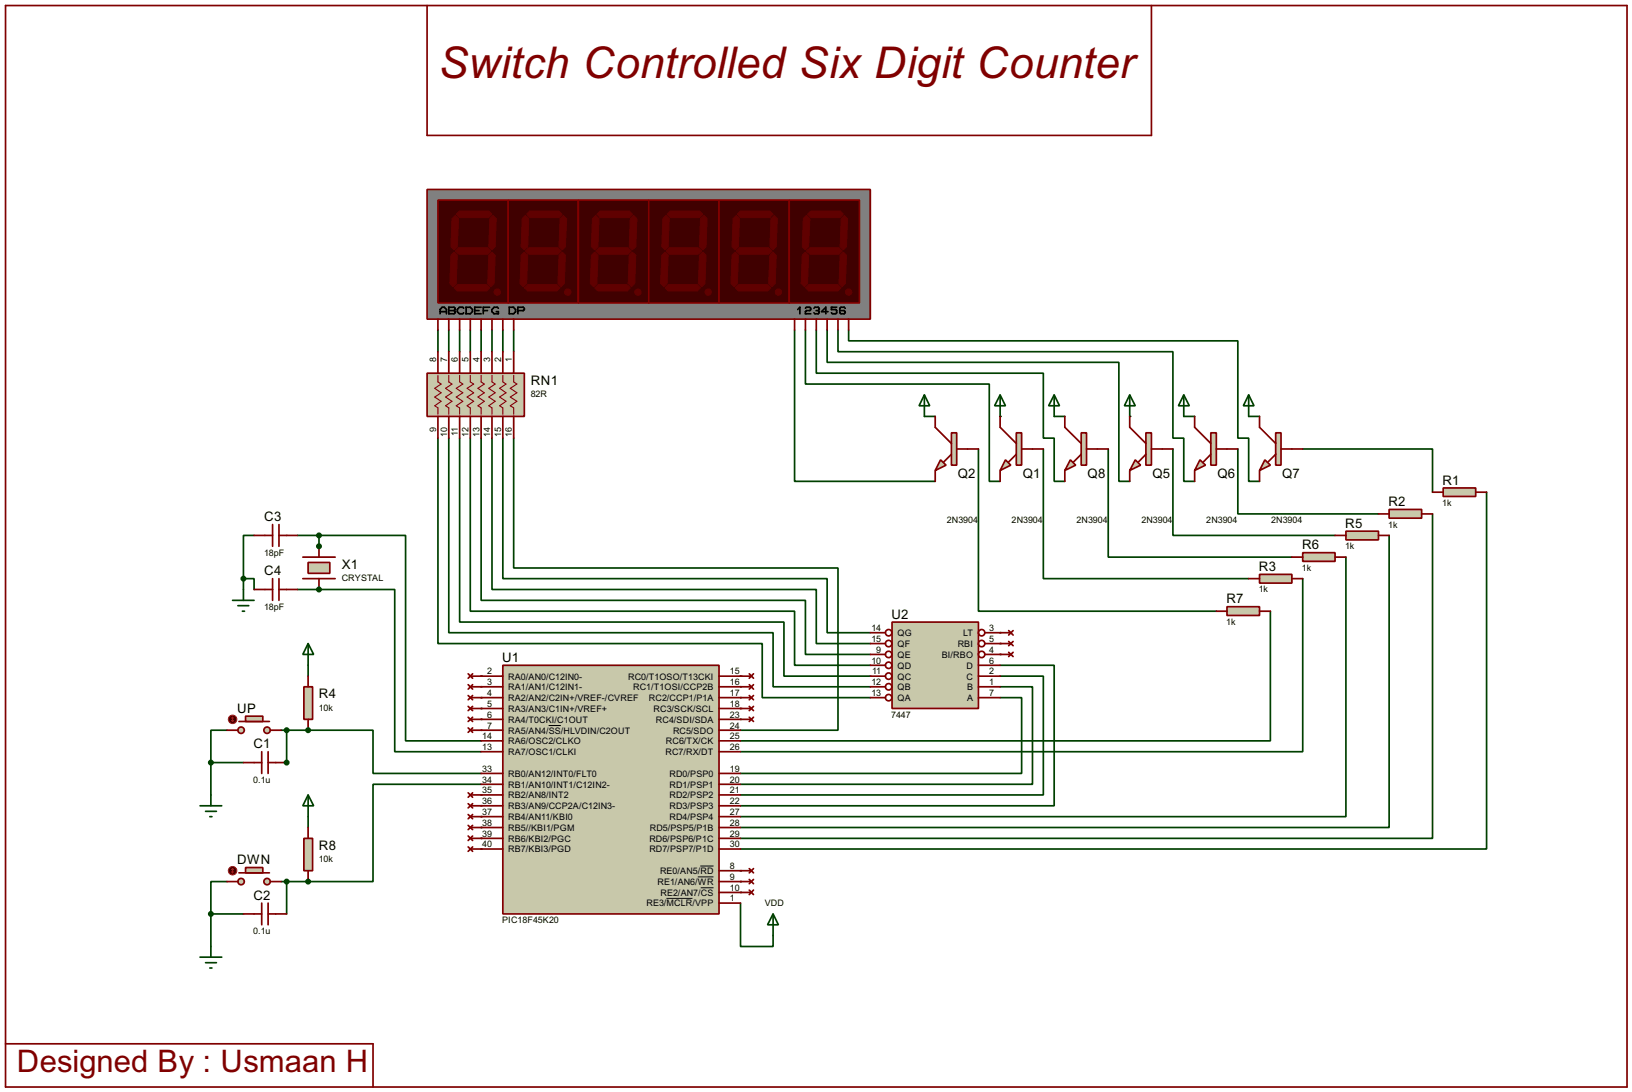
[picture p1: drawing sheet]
<svg xmlns="http://www.w3.org/2000/svg" width="383mm" height="256mm" viewBox="0 0 383 256" stroke-linecap="round" stroke-linejoin="round" font-family="sans-serif">
<path d="M275.6 105.5v20.3h38.1" fill="none" stroke="#004000" stroke-width=".4"/>
<circle cx="265.5" cy="97.8" r=".2" fill="#004000"/>
<path d="M247.7 97.8h2.5M278.2 97.8h2.5M293.4 97.8h2.6M260.4 105.5v25.4h43.2M290.9 105.5v15.2h33M306.1 105.5h30.5v10.1" fill="none" stroke="#004000" stroke-width=".4"/>
<circle cx="235" cy="97.8" r=".2" fill="#004000"/>
<g fill="none" stroke="#004000" stroke-width=".4">
<path d="M102.9 77.5v5.1M105.5 77.5v5.1M108 77.5v5.1M110.5 77.5v5.1M113.1 77.5v5.1M115.6 77.5v5.1M118.2 77.5v5.1M120.7 77.5v5.1M186.7 77.5v35.6h33.1M189.3 77.5v12.7h43.2v22.9h2.5M191.8 77.5v10.2h53.4v15.2h2.5v10.2h2.5M194.4 77.5v7.6h68.5v28h2.6"/>
<path d="M196.9 77.5v5.1h78.7v20.3h2.6v10.2h2.5M199.4 77.5v2.6h91.5v22.8h2.5v10.2h2.6M217.2 97.8h2.6M229.9 105.5v38.1h55.9M245.2 105.5v30.4h48.2"/>
</g>
<circle cx="72.4" cy="171.5" r=".2" fill="#004000"/>
<path d="M72.4 156.3v2.5M49.6 179.1v7.6M49.6 179.1h7.6M53.4 171.5h-3.8v7.6M66.1 171.5h6.3" fill="none" stroke="#004000" stroke-width=".4"/>
<circle cx="72.4" cy="207.1" r=".2" fill="#004000"/>
<path d="M67.4 171.5v7.6M72.4 191.8v2.6M49.6 214.7v7.6M49.6 214.7h7.6M53.4 207.1h-3.8v7.6M66.1 207.1h6.3M67.4 207.1v7.6" fill="none" stroke="#004000" stroke-width=".4"/>
<g fill="#004000">
<circle cx="67.4" cy="179.1" r=".2"/>
<circle cx="113.1" cy="169" r=".2"/>
<circle cx="113.1" cy="171.5" r=".2"/>
</g>
<path d="M72.4 171.5h15.3v10.2h25.4M113.1 184.2h-25.4v22.9h-15.3" fill="none" stroke="#004000" stroke-width=".4"/>
<g fill="#004000">
<circle cx="113.1" cy="186.7" r=".2"/>
<circle cx="113.1" cy="189.3" r=".2"/>
<circle cx="113.1" cy="191.8" r=".2"/>
<circle cx="113.1" cy="194.4" r=".2"/>
<circle cx="113.1" cy="196.9" r=".2"/>
<circle cx="113.1" cy="199.4" r=".2"/>
<circle cx="174" cy="158.8" r=".2"/>
<circle cx="174" cy="166.4" r=".2"/>
<circle cx="174" cy="169" r=".2"/>
</g>
<path d="M120.7 102.9v30.5h76.2v38.1h-22.9M349.3 115.6v83.8h-175.3M306.1 135.9v40.7h-132.1M316.3 130.9v60.9h-142.3M326.4 125.8v68.6h-152.4M336.6 120.7v76.2h-162.6M298.5 143.6v30.4h-124.5" fill="none" stroke="#004000" stroke-width=".4"/>
<g fill="#004000">
<circle cx="174" cy="204.5" r=".2"/>
<circle cx="174" cy="207.1" r=".2"/>
<circle cx="174" cy="209.6" r=".2"/>
</g>
<path d="M174 212.1v10.2h7.7v-2.5" fill="none" stroke="#004000" stroke-width=".4"/>
<g fill="#004000">
<circle cx="174" cy="161.3" r=".2"/>
<circle cx="174" cy="163.9" r=".2"/>
<circle cx="113.1" cy="158.8" r=".2"/>
<circle cx="113.1" cy="161.3" r=".2"/>
<circle cx="113.1" cy="163.9" r=".2"/>
<circle cx="113.1" cy="166.4" r=".2"/>
</g>
<path d="M102.9 102.9v48.3h76.2v12.7h25.4M105.5 102.9v45.7h76.2v12.7h22.8M108 102.9v43.2h76.2v12.7h20.3M110.5 102.9v40.7h76.2v12.7h17.8M235 158.8h10.2v27.9h-71.2M235 156.3h12.7v33h-73.7M235 163.9h5.1v17.8h-66.1M235 161.3h7.6v22.9h-68.6" fill="none" stroke="#004000" stroke-width=".4"/>
<circle cx="235" cy="153.7" r=".2" fill="#004000"/>
<path d="M113.1 102.9v38.1h76.2v12.7h15.2" fill="none" stroke="#004000" stroke-width=".4"/>
<circle cx="235" cy="151.2" r=".2" fill="#004000"/>
<path d="M115.6 102.9v35.6h76.2v12.7h12.7" fill="none" stroke="#004000" stroke-width=".4"/>
<circle cx="235" cy="148.6" r=".2" fill="#004000"/>
<path d="M118.2 102.9v33h76.2v12.7h10.1" fill="none" stroke="#004000" stroke-width=".4"/>
<circle cx="75" cy="138.5" r=".2" fill="#004000"/>
<path d="M69.9 138.5h22.9v38.1h20.3" fill="none" stroke="#004000" stroke-width=".4"/>
<circle cx="75" cy="128.3" r=".2" fill="#004000"/>
<path d="M57.2 135.9h2.5v2.6M57.2 135.9v2.6M59.7 125.8h-2.5v10.1M69.9 125.8h5.1M75 125.8h20.3v48.2h17.8M75 125.8v2.5M181.7 214.7l1.2 2.5h-2.5zM181.7 214.7v5.1" fill="none" stroke="#004000" stroke-width=".4"/>
<g fill="none" stroke="#800000" stroke-width=".4">
<path d="M1.3 1.3h381v254h-381zM100.4 1.3v30.5h170.2v-30.5M110 158.3l1.1 1M110.5 158.8h2.6M111.1 158.3l-1.1 1M110 160.8l1.1 1.1M110 163.4l1.1 1M110 165.9l1.1 1M110 168.5l1.1 1M110 171l1.1 1M110.5 161.3h2.6M110.5 163.9h2.6"/>
<path d="M110.5 166.4h2.6M110.5 169h2.6M110.5 171.5h2.6M111.1 160.8l-1.1 1.1M111.1 163.4l-1.1 1M111.1 165.9l-1.1 1M111.1 168.5l-1.1 1M111.1 171l-1.1 1M110 196.4l1.1 1M110 198.9l1.1 1.1M110 186.2l1.1 1.1M110 188.8l1.1 1"/>
<path d="M110 191.3l1.1 1M110 193.9l1.1 1M110.5 196.9h2.6M110.5 199.4h2.6M110.5 186.7h2.6M110.5 189.3h2.6M110.5 191.8h2.6M110.5 194.4h2.6M111.1 196.4l-1.1 1M111.1 198.9l-1.1 1.1M111.1 186.2l-1.1 1.1M111.1 188.8l-1.1 1"/>
<path d="M111.1 191.3l-1.1 1M111.1 193.9l-1.1 1M174 204.5h2.6M174 207.1h2.6M174 209.6h2.6M176.1 204l1 1M176.1 206.6l1 1M176.1 209.1l1 1M177.1 204l-1 1M177.1 206.6l-1 1M177.1 209.1l-1 1M1.3 245.2h86.4v10.1"/>
</g>
<path d="M339.1 114.6h7.7v2h-7.7z" fill="#c8c8aa" stroke="#800000" stroke-width=".4"/>
<path d="M336.6 115.6h2.5M346.8 115.6h2.5" fill="none" stroke="#800000" stroke-width=".4"/>
<path d="M326.4 119.7h7.7v2h-7.7z" fill="#c8c8aa" stroke="#800000" stroke-width=".4"/>
<path d="M323.9 120.7h2.5M334.1 120.7h2.5" fill="none" stroke="#800000" stroke-width=".4"/>
<path d="M316.3 124.8h7.6v2h-7.6z" fill="#c8c8aa" stroke="#800000" stroke-width=".4"/>
<path d="M313.7 125.8h2.6M323.9 125.8h2.5" fill="none" stroke="#800000" stroke-width=".4"/>
<path d="M306.1 129.8h7.6v2.1h-7.6z" fill="#c8c8aa" stroke="#800000" stroke-width=".4"/>
<path d="M303.6 130.9h2.5M313.7 130.9h2.6" fill="none" stroke="#800000" stroke-width=".4"/>
<path d="M247.7 92.8l1.3 2.5h-2.6zM247.7 92.8v5M265.5 92.8l1.3 2.5h-2.6zM265.5 92.8v5" fill="none" stroke="#004000" stroke-width=".4"/>
<path d="M266.8 108l1.2 1.3-2.5 1.2z" fill="#c8c8aa" stroke="#800000" stroke-width=".4"/>
<path d="M269.3 101.7h1.3v7.6h-1.3z" fill="#c8c8aa" stroke="#800000" stroke-width=".4"/>
<path d="M265.5 97.8v2.6l3.8 3.8M265.5 110.5v2.6M269.3 106.7l-1.8 1.8M270.6 105.5h5" fill="none" stroke="#800000" stroke-width=".4"/>
<path d="M278.2 92.8l1.3 2.5h-2.6zM278.2 92.8v5" fill="none" stroke="#004000" stroke-width=".4"/>
<path d="M282 108l1.3 1.3-2.6 1.2z" fill="#c8c8aa" stroke="#800000" stroke-width=".4"/>
<path d="M284.5 101.7h1.3v7.6h-1.3z" fill="#c8c8aa" stroke="#800000" stroke-width=".4"/>
<path d="M280.7 97.8v2.6l3.8 3.8M280.7 110.5v2.6M284.5 106.7l-1.7 1.8M285.8 105.5h5.1" fill="none" stroke="#800000" stroke-width=".4"/>
<path d="M293.4 92.8l1.3 2.5h-2.5zM293.4 92.8v5" fill="none" stroke="#004000" stroke-width=".4"/>
<path d="M297.2 108l1.3 1.3-2.5 1.2z" fill="#c8c8aa" stroke="#800000" stroke-width=".4"/>
<path d="M299.8 101.7h1.2v7.6h-1.2z" fill="#c8c8aa" stroke="#800000" stroke-width=".4"/>
<path d="M296 97.8v2.6l3.8 3.8M296 110.5v2.6M299.8 106.7l-1.8 1.8M301 105.5h5.1" fill="none" stroke="#800000" stroke-width=".4"/>
<path d="M251.5 108l1.3 1.3-2.6 1.2z" fill="#c8c8aa" stroke="#800000" stroke-width=".4"/>
<path d="M254.1 101.7h1.2v7.6h-1.2z" fill="#c8c8aa" stroke="#800000" stroke-width=".4"/>
<path d="M250.2 97.8v2.6l3.9 3.8M250.2 110.5v2.6M254.1 106.7l-1.8 1.8M255.3 105.5h5.1" fill="none" stroke="#800000" stroke-width=".4"/>
<path d="M217.2 92.8l1.3 2.5h-2.5zM217.2 92.8v5M235 92.8l1.3 2.5h-2.6zM235 92.8v5" fill="none" stroke="#004000" stroke-width=".4"/>
<path d="M236.3 108l1.2 1.3-2.5 1.2z" fill="#c8c8aa" stroke="#800000" stroke-width=".4"/>
<path d="M238.8 101.7h1.3v7.6h-1.3z" fill="#c8c8aa" stroke="#800000" stroke-width=".4"/>
<path d="M235 97.8v2.6l3.8 3.8M235 110.5v2.6M238.8 106.7l-1.8 1.8M240.1 105.5h5.1" fill="none" stroke="#800000" stroke-width=".4"/>
<path d="M221 108l1.3 1.3-2.5 1.2z" fill="#c8c8aa" stroke="#800000" stroke-width=".4"/>
<path d="M223.6 101.7h1.2v7.6h-1.2z" fill="#c8c8aa" stroke="#800000" stroke-width=".4"/>
<path d="M219.8 97.8v2.6l3.8 3.8M219.8 110.5v2.6M223.6 106.7l-1.8 1.8M224.8 105.5h5.1" fill="none" stroke="#800000" stroke-width=".4"/>
<path d="M296 134.9h7.6v2.1h-7.6z" fill="#c8c8aa" stroke="#800000" stroke-width=".4"/>
<path d="M293.4 135.9h2.6M303.6 135.9h2.5" fill="none" stroke="#800000" stroke-width=".4"/>
<path d="M288.3 142.5h7.7v2.1h-7.7z" fill="#c8c8aa" stroke="#800000" stroke-width=".4"/>
<path d="M285.8 143.6h2.5M296 143.6h2.5" fill="none" stroke="#800000" stroke-width=".4"/>
<path d="M100.4 87.7h22.8v10.1h-22.8z" fill="#c8c8aa" stroke="#800000" stroke-width=".4"/>
<path d="M102.9 88.2v1.5l.8 .5-1.5 1 1.5 1.1-1.5 1 1.5 1-1.5 1 .7 .5v1.5M105.5 88.2v1.5l.7 .5-1.5 1 1.5 1.1-1.5 1 1.5 1-1.5 1 .8 .5v1.5M108 88.2v1.5l.8 .5-1.6 1 1.6 1.1-1.6 1 1.6 1-1.6 1 .8 .5v1.5M110.5 88.2v1.5l.8 .5-1.5 1 1.5 1.1-1.5 1 1.5 1-1.5 1 .7 .5v1.5M113.1 88.2v1.5l.7 .5-1.5 1 1.5 1.1-1.5 1 1.5 1-1.5 1 .8 .5v1.5M115.6 88.2v1.5l.8 .5-1.5 1 1.5 1.1-1.5 1 1.5 1-1.5 1 .7 .5v1.5M118.2 88.2v1.5l.7 .5-1.5 1 1.5 1.1-1.5 1 1.5 1-1.5 1 .8 .5v1.5M120.7 88.2v1.5l.8 .5-1.6 1 1.6 1.1-1.6 1 1.6 1-1.6 1 .8 .5v1.5" fill="none" stroke="#800000" stroke-width=".25"/>
<g fill="none" stroke="#800000" stroke-width=".4">
<path d="M102.9 82.6v5.1M102.9 97.8v5.1M105.5 82.6v5.1M105.5 97.8v5.1M108 82.6v5.1M108 97.8v5.1M110.5 82.6v5.1M110.5 97.8v5.1M113.1 82.6v5.1M113.1 97.8v5.1M115.6 82.6v5.1M115.6 97.8v5.1"/>
<path d="M118.2 82.6v5.1M118.2 97.8v5.1M120.7 82.6v5.1M120.7 97.8v5.1"/>
</g>
<path d="M100.4 44.5h104.1v30.5h-104.1z" fill="#808080" stroke="#800000" stroke-width=".4"/>
<path d="M102.9 47h16.5v24.2h-16.5z" fill="#400000" stroke="#800000" stroke-width=".4"/>
<g fill="#600000" stroke="#600000" stroke-width=".23">
<path d="M107.2 50.3l.8-.7h6.9l.7 .7-.7 .8h-6.9z" fill-rule="evenodd"/>
<path d="M115.1 51.4l.8-.8 .7 .8-.2 6.6-.8 .7-.7-.7z" fill-rule="evenodd"/>
<path d="M107 59l.8-.8h6.8l.8 .8-.8 .7h-6.8z" fill-rule="evenodd"/>
<path d="M106.2 51.4l.8-.8 .8 .8-.3 6.6-.8 .7-.7-.7z" fill-rule="evenodd"/>
<path d="M114.9 60l.7-.8 .8 .8-.3 6.6-.7 .8-.8-.8z" fill-rule="evenodd"/>
<path d="M106.7 67.6l.8-.7h6.9l.7 .7-.7 .8h-6.9z" fill-rule="evenodd"/>
<path d="M106 60l.7-.8 .8 .8-.3 6.6-.7 .8-.8-.8z" fill-rule="evenodd"/>
</g>
<path d="M119.4 47h16.5v24.2h-16.5z" fill="#400000" stroke="#800000" stroke-width=".4"/>
<g fill="#600000" stroke="#600000" stroke-width=".23">
<path d="M123.8 50.3l.7-.7h6.9l.7 .7-.7 .8h-6.9z" fill-rule="evenodd"/>
<path d="M131.6 51.4l.8-.8 .8 .8-.3 6.6-.8 .7-.7-.7z" fill-rule="evenodd"/>
<path d="M123.5 59l.8-.8h6.8l.8 .8-.8 .7h-6.8z" fill-rule="evenodd"/>
<path d="M123.5 50.6l.8 .8-.3 6.6-.8 .7-.7-.7 .2-6.6z" fill-rule="evenodd"/>
<path d="M131.4 60l.7-.8 .8 .8-.3 6.6-.7 .8-.8-.8z" fill-rule="evenodd"/>
<path d="M123.2 67.6l.8-.7h6.9l.7 .7-.7 .8h-6.9z" fill-rule="evenodd"/>
<path d="M122.5 60l.7-.8 .8 .8-.2 6.6-.8 .8-.8-.8z" fill-rule="evenodd"/>
<circle cx="116.8" cy="68.6" r=".75"/>
<circle cx="133.4" cy="68.6" r=".75"/>
</g>
<path d="M135.9 47h16.6v24.2h-16.6z" fill="#400000" stroke="#800000" stroke-width=".4"/>
<g fill="#600000" stroke="#600000" stroke-width=".23">
<path d="M140.3 50.3l.7-.7h6.9l.7 .7-.7 .8h-6.9z" fill-rule="evenodd"/>
<path d="M148.1 51.4l.8-.8 .8 .8-.3 6.6-.8 .7-.7-.7z" fill-rule="evenodd"/>
<path d="M140 59l.8-.8h6.8l.8 .8-.8 .7h-6.8z" fill-rule="evenodd"/>
<path d="M139.2 51.4l.8-.8 .8 .8-.3 6.6-.7 .7-.8-.7z" fill-rule="evenodd"/>
<path d="M147.9 60l.7-.8 .8 .8-.2 6.6-.8 .8-.8-.8z" fill-rule="evenodd"/>
<path d="M139.8 67.6l.7-.7h6.9l.7 .7-.7 .8h-6.9z" fill-rule="evenodd"/>
<path d="M139 60l.8-.8 .7 .8-.2 6.6-.8 .8-.8-.8z" fill-rule="evenodd"/>
<circle cx="149.9" cy="68.6" r=".75"/>
</g>
<path d="M152.5 47h16.5v24.2h-16.5z" fill="#400000" stroke="#800000" stroke-width=".4"/>
<g fill="#600000" stroke="#600000" stroke-width=".23">
<path d="M156.8 50.3l.7-.7h6.9l.8 .7-.8 .8h-6.9z" fill-rule="evenodd"/>
<path d="M164.6 51.4l.8-.8 .8 .8-.3 6.6-.7 .7-.8-.7z" fill-rule="evenodd"/>
<path d="M156.5 59l.8-.8h6.8l.8 .8-.8 .7h-6.8z" fill-rule="evenodd"/>
<path d="M155.8 51.4l.7-.8 .8 .8-.3 6.6-.7 .7-.8-.7z" fill-rule="evenodd"/>
<path d="M164.4 60l.8-.8 .7 .8-.2 6.6-.8 .8-.8-.8z" fill-rule="evenodd"/>
<path d="M156.3 67.6l.7-.7h6.9l.7 .7-.7 .8h-6.9z" fill-rule="evenodd"/>
<path d="M155.5 60l.8-.8 .7 .8-.2 6.6-.8 .8-.8-.8z" fill-rule="evenodd"/>
<circle cx="166.4" cy="68.6" r=".75"/>
</g>
<g fill="none" stroke="#000" stroke-width=".4">
<path d="M103.4 73.7v-1l.5-.5h.5l.5 .5v1M103.4 73.2h1.5M105.5 72.2h1.2l.3 .2v.3l-.3 .3 .3 .5-.3 .2h-1.2zM105.5 73h1.2M109 72.4l-.3-.2h-.7l-.5 .5v.5l.5 .5h.7l.3-.2M109.5 72.2h1l.5 .5v.5l-.5 .5h-1zM111.6 73h1M113.1 72.2h-1.5v1.5h1.5M113.6 73h1M115.1 72.2h-1.5v1.5M117.1 72.4l-.2-.2h-.8l-.5 .5v.5l.5 .5h1v-.5h-.5M119.7 72.2h1l.5 .5v.5l-.5 .5h-1z"/>
<path d="M121.7 73h1.3l.2-.3v-.3l-.2-.2h-1.3v1.5M187.5 72.7l.5-.5v1.5M189.3 72.4l.2-.2h.8l.2 .2v.3l-.2 .3h-.8l-.2 .2v.5h1.2M191.3 72.4l.2-.2h.8l.2 .2v.3l-.2 .3M191.8 73h.5M192.3 73l.2 .2-.2 .5h-.8l-.2-.2M194.6 73.2h-1.5l1-1v1.5M196.6 72.2h-1.2v.5h1l.2 .3v.5l-.2 .2h-.8l-.2-.2M198.6 72.4l-.2-.2h-.8l-.2 .2v1.1l.2 .2h.8l.2-.2-.2-.5h-1"/>
</g>
<path d="M169 47h16.5v24.2h-16.5z" fill="#400000" stroke="#800000" stroke-width=".4"/>
<g fill="#600000" stroke="#600000" stroke-width=".23">
<path d="M174 49.6h6.9l.8 .7-.8 .8h-6.9l-.7-.8z" fill-rule="evenodd"/>
<path d="M181.2 51.4l.7-.8 .8 .8-.3 6.6-.7 .7-.8-.7z" fill-rule="evenodd"/>
<path d="M173.8 58.2h6.8l.8 .8-.8 .7h-6.8l-.8-.7z" fill-rule="evenodd"/>
<path d="M172.3 51.4l.7-.8 .8 .8-.3 6.6-.7 .7-.8-.7z" fill-rule="evenodd"/>
<path d="M180.9 60l.8-.8 .7 .8-.2 6.6-.8 .8-.8-.8z" fill-rule="evenodd"/>
<path d="M173.5 66.9h6.9l.8 .7-.8 .8h-6.9l-.7-.8z" fill-rule="evenodd"/>
<path d="M172 60l.8-.8 .7 .8-.2 6.6-.8 .8-.7-.8z" fill-rule="evenodd"/>
<circle cx="182.9" cy="68.6" r=".75"/>
</g>
<path d="M185.5 47h16.5v24.2h-16.5z" fill="#400000" stroke="#800000" stroke-width=".4"/>
<g fill="#600000" stroke="#600000" stroke-width=".23">
<path d="M189.8 50.3l.8-.7h6.8l.8 .7-.8 .8h-6.8z" fill-rule="evenodd"/>
<path d="M197.7 51.4l.7-.8 .8 .8-.3 6.6-.7 .7-.8-.7z" fill-rule="evenodd"/>
<path d="M189.5 59l.8-.8h6.9l.7 .8-.7 .7h-6.9z" fill-rule="evenodd"/>
<path d="M188.8 51.4l.7-.8 .8 .8-.3 6.6-.7 .7-.8-.7z" fill-rule="evenodd"/>
<path d="M197.4 60l.8-.8 .7 .8-.2 6.6-.8 .8-.7-.8z" fill-rule="evenodd"/>
<path d="M189.3 67.6l.7-.7h6.9l.8 .7-.8 .8h-6.9z" fill-rule="evenodd"/>
<path d="M188.5 60l.8-.8 .7 .8-.2 6.6-.8 .8-.7-.8z" fill-rule="evenodd"/>
<circle cx="199.4" cy="68.6" r=".75"/>
</g>
<g fill="none" stroke="#800000" stroke-width=".4">
<path d="M102.9 75v2.5M105.5 75v2.5M108 75v2.5M110.5 75v2.5M113.1 75v2.5M115.6 75v2.5M118.2 75v2.5M120.7 75v2.5M186.7 75v2.5M189.3 75v2.5M191.8 75v2.5M194.4 75v2.5"/>
<path d="M196.9 75v2.5M199.4 75v2.5"/>
</g>
<g fill="#c8c8aa" stroke="#800000" stroke-width=".4">
<circle cx="56.6" cy="171.5" r=".75"/>
<circle cx="62.7" cy="171.5" r=".75"/>
</g>
<path d="M56.2 169.5h7.1" fill="none" stroke="#800000" stroke-width=".4"/>
<path d="M57.7 168.2h4.1v1.3h-4.1z" fill="#c8c8aa" stroke="#800000" stroke-width=".4"/>
<path d="M53.4 171.5h2.5M63.6 171.5h2.5" fill="none" stroke="#800000" stroke-width=".4"/>
<circle cx="54.6" cy="169" r="1" fill="#400000" stroke="#f00" stroke-width=".23"/>
<path d="M54.4 169.2l.3 .3M54.7 168.5v1M54.7 168.5l.2 .2M54.7 168.5l-.3 .2M54.9 169.2l-.2 .3" fill="none" stroke="#f00" stroke-width=".23"/>
<path d="M71.4 161.3h2.1v7.7h-2.1z" fill="#c8c8aa" stroke="#800000" stroke-width=".4"/>
<path d="M72.4 158.8v2.5M57.2 179.1h4.3M61.5 176.6v5.1M63 176.6v5.1M63 179.1h4.4M72.4 169v2.5" fill="none" stroke="#800000" stroke-width=".4"/>
<g fill="#004000" stroke="#004000" stroke-width=".4">
<circle cx="72.4" cy="171.5" r=".5"/>
<circle cx="49.5" cy="179.1" r=".5"/>
<circle cx="67.3" cy="171.5" r=".5"/>
</g>
<path d="M72.4 151.2l1.3 2.5h-2.5zM72.4 151.2v5.1M47 189.3h5.1M48.3 190.6h2.6M49.3 191.8h.5M49.6 186.7v2.6" fill="none" stroke="#004000" stroke-width=".4"/>
<g fill="#c8c8aa" stroke="#800000" stroke-width=".4">
<circle cx="56.6" cy="207.1" r=".75"/>
<circle cx="62.7" cy="207.1" r=".75"/>
</g>
<path d="M56.2 205h7.1" fill="none" stroke="#800000" stroke-width=".4"/>
<path d="M57.7 203.8h4.1v1.2h-4.1z" fill="#c8c8aa" stroke="#800000" stroke-width=".4"/>
<path d="M53.4 207.1h2.5M63.6 207.1h2.5" fill="none" stroke="#800000" stroke-width=".4"/>
<circle cx="54.6" cy="204.5" r="1" fill="#400000" stroke="#f00" stroke-width=".23"/>
<path d="M54.4 204.8l.3 .2M54.7 204v1M54.7 204l.2 .3M54.7 204l-.3 .3M54.9 204.8l-.2 .2" fill="none" stroke="#f00" stroke-width=".23"/>
<path d="M71.4 196.9h2.1v7.6h-2.1z" fill="#c8c8aa" stroke="#800000" stroke-width=".4"/>
<g fill="none" stroke="#800000" stroke-width=".4">
<path d="M174 158.8h2.6M176.1 158.3l1 1M177.1 158.3l-1 1M174 161.3h2.6M174 163.9h2.6M174 166.4h2.6M174 169h2.6M176.1 160.8l1 1.1M176.1 163.4l1 1M176.1 165.9l1 1M176.1 168.5l1 1M177.1 160.8l-1 1.1"/>
<path d="M177.1 163.4l-1 1M177.1 165.9l-1 1M177.1 168.5l-1 1M72.4 194.4v2.5M57.2 214.7h4.3M61.5 212.1v5.1M63 212.1v5.1M63 214.7h4.4M72.4 204.5v2.6"/>
</g>
<g fill="#004000" stroke="#004000" stroke-width=".4">
<circle cx="72.4" cy="207.1" r=".5"/>
<circle cx="49.5" cy="214.7" r=".5"/>
<circle cx="67.3" cy="207.1" r=".5"/>
<circle cx="67.3" cy="179.1" r=".5"/>
</g>
<path d="M72.4 186.7l1.3 2.6h-2.5zM72.4 186.7v5.1M47 224.8h5.1M48.3 226.1h2.6M49.3 227.4h.5M49.6 222.3v2.5" fill="none" stroke="#004000" stroke-width=".4"/>
<path d="M118.2 156.3h50.8v58.4h-50.8z" fill="#c8c8aa" stroke="#800000" stroke-width=".4"/>
<g fill="none" stroke="#800000" stroke-width=".4">
<path d="M113.1 158.8h5.1M169 158.8h5M235 151.2h2.5M235 148.6h2.5M235 153.7h2.5M237 150.7l1.1 1M237 148.1l1.1 1.1M237 153.2l1.1 1M238.1 150.7l-1.1 1M238.1 148.1l-1.1 1.1M238.1 153.2l-1.1 1M113.1 169h5.1"/>
<path d="M113.1 171.5h5.1M113.1 174h5.1M113.1 176.6h5.1M113.1 166.4h5.1M113.1 161.3h5.1M113.1 163.9h5.1M169 169h5M169 171.5h5M169 174h5M169 176.6h5M169 166.4h5M169 161.3h5"/>
<path d="M169 163.9h5M113.1 181.7h5.1M113.1 184.2h5.1M113.1 186.7h5.1M113.1 189.3h5.1M113.1 191.8h5.1M113.1 194.4h5.1M113.1 196.9h5.1M113.1 199.4h5.1M169 181.7h5M169 184.2h5M169 186.7h5"/>
<path d="M169 189.3h5M169 191.8h5M169 194.4h5M169 196.9h5M169 199.4h5M169 204.5h5M169 207.1h5M169 209.6h5M169 212.1h5"/>
</g>
<path d="M128.9 170.4h2.9M156.6 211h6.1M164 206h3.7M164.6 203.4h3.1M164.7 208.5h3" fill="none" stroke="#000" stroke-width=".23"/>
<path d="M209.6 146.1h20.3v20.3h-20.3z" fill="#c8c8aa" stroke="#800000" stroke-width=".4"/>
<g fill="none" stroke="#800000" stroke-width=".4">
<path d="M71.2 130.9h7.6M71.2 135.9h7.6M204.5 158.8h3.6M204.5 156.3h3.6M204.5 153.7h3.6M204.5 151.2h3.6M204.5 148.6h3.6M229.9 158.8h5.1M229.9 156.3h5.1M231.4 153.7h3.6M231.4 151.2h3.6M231.4 148.6h3.6"/>
<path d="M204.5 163.9h3.6M204.5 161.3h3.6M229.9 163.9h5.1M229.9 161.3h5.1"/>
<circle cx="208.8" cy="151.2" r=".75"/>
<circle cx="208.8" cy="148.6" r=".75"/>
<circle cx="208.8" cy="158.8" r=".75"/>
<circle cx="208.8" cy="153.7" r=".75"/>
<circle cx="208.8" cy="156.3" r=".75"/>
<circle cx="230.6" cy="148.6" r=".75"/>
<circle cx="230.6" cy="153.7" r=".75"/>
<circle cx="230.6" cy="151.2" r=".75"/>
<circle cx="208.8" cy="163.9" r=".75"/>
<circle cx="208.8" cy="161.3" r=".75"/>
</g>
<path d="M72.4 132.1h5.1v2.6h-5.1z" fill="#c8c8aa" stroke="#800000" stroke-width=".4"/>
<path d="M59.7 125.8h4.4M59.7 138.5h4.4M64.1 123.2v5.1M64.1 135.9v5.1M65.6 123.2v5.1M65.6 135.9v5.1M65.6 125.8h4.3M65.6 138.5h4.3M75 128.3v2.6M75 135.9v2.6" fill="none" stroke="#800000" stroke-width=".4"/>
<g fill="#004000" stroke="#004000" stroke-width=".4">
<circle cx="74.9" cy="138.5" r=".5"/>
<circle cx="74.9" cy="128.3" r=".5"/>
<circle cx="57.2" cy="135.9" r=".5"/>
<circle cx="74.9" cy="125.8" r=".5"/>
</g>
<path d="M57.2 138.5v2.5M54.7 141h5M55.9 142.3h2.6M57 143.6h.5" fill="none" stroke="#004000" stroke-width=".4"/>
<text font-size="11.5" fill="#800000" x="103.1" y="18.3">Switch Controlled Six Digit Counter</text>
<text font-size="8.2" fill="#800000" x="4" y="251.8">Designed By : Usmaan H</text>
<g font-size="3.5">
<text x="124.8" y="90.4">RN1</text>
<text x="225.1" y="112.3">Q2</text>
<text x="240.3" y="112.3">Q1</text>
<text x="255.6" y="112.3">Q8</text>
<text x="270.8" y="112.3">Q5</text>
<text x="286.1" y="112.3">Q6</text>
<text x="301.3" y="112.3">Q7</text>
<text x="339" y="113.8">R1</text>
<text x="326.3" y="118.9">R2</text>
<text x="62.1" y="122.4">C3</text>
<text x="316.1" y="124">R5</text>
<text x="306" y="129">R6</text>
<text x="62.1" y="135.1">C4</text>
<text x="80.3" y="133.6">X1</text>
<text x="295.8" y="134.1">R3</text>
<text x="288.2" y="141.7">R7</text>
<text x="209.5" y="145.3">U2</text>
<text x="118" y="155.5">U1</text>
<text x="55.8" y="167.4">UP</text>
<text x="75" y="164">R4</text>
<text x="59.6" y="175.8">C1</text>
<text x="55.8" y="203">DWN</text>
<text x="75" y="199.6">R8</text>
<text x="59.6" y="211.3">C2</text>
</g>
<g font-size="2.4">
<text x="102.5" y="85.1" transform="rotate(-90 102.5 85.1)">8</text>
<text x="105.1" y="85.1" transform="rotate(-90 105.1 85.1)">7</text>
<text x="107.6" y="85.1" transform="rotate(-90 107.6 85.1)">6</text>
<text x="110.1" y="85.1" transform="rotate(-90 110.1 85.1)">5</text>
<text x="112.7" y="85.1" transform="rotate(-90 112.7 85.1)">4</text>
<text x="115.2" y="85.1" transform="rotate(-90 115.2 85.1)">3</text>
<text x="117.8" y="85.1" transform="rotate(-90 117.8 85.1)">2</text>
<text x="120.3" y="85.1" transform="rotate(-90 120.3 85.1)">1</text>
<text x="124.7" y="93.3">82R</text>
<text x="102.5" y="101.5" transform="rotate(-90 102.5 101.5)">9</text>
<text x="105.1" y="102.7" transform="rotate(-90 105.1 102.7)">10</text>
<text x="107.6" y="102.5" transform="rotate(-90 107.6 102.5)">11</text>
<text x="110.1" y="102.7" transform="rotate(-90 110.1 102.7)">12</text>
<text x="112.7" y="102.7" transform="rotate(-90 112.7 102.7)">13</text>
<text x="115.2" y="102.7" transform="rotate(-90 115.2 102.7)">14</text>
<text x="117.8" y="102.7" transform="rotate(-90 117.8 102.7)">15</text>
<text x="120.3" y="102.6" transform="rotate(-90 120.3 102.6)">16</text>
<text x="338.9" y="118.8">1k</text>
<text x="222.5" y="122.9">2N3904</text>
<text x="237.7" y="122.9">2N3904</text>
<text x="253" y="122.9">2N3904</text>
<text x="268.2" y="122.9">2N3904</text>
<text x="283.5" y="122.9">2N3904</text>
<text x="298.7" y="122.9">2N3904</text>
<text x="326.2" y="123.9">1k</text>
<text x="62.1" y="130.5">18pF</text>
<text x="316.1" y="129">1k</text>
<text x="80.3" y="136.5">CRYSTAL</text>
<text x="305.9" y="134.1">1k</text>
<text x="62.1" y="143.2">18pF</text>
<text x="295.8" y="139.2">1k</text>
<text x="204.8" y="148.2">14</text>
<text x="210.9" y="149.4">QG</text>
<text x="226.3" y="149.4">LT</text>
<text x="232.5" y="148.2">3</text>
<text x="288.1" y="146.8">1k</text>
<text x="204.8" y="155.9">10</text>
<text x="204.8" y="150.8">15</text>
<text x="205.9" y="153.3">9</text>
<text x="210.9" y="154.5">QE</text>
<text x="210.9" y="152">QF</text>
<text x="221.3" y="154.5">BI/RBO</text>
<text x="225" y="152">RBI</text>
<text x="232.5" y="155.9">6</text>
<text x="232.5" y="153.3">4</text>
<text x="232.5" y="150.8">5</text>
<text x="114.5" y="158.4">2</text>
<text x="114.5" y="160.9">3</text>
<text x="119.4" y="159.6">RA0/AN0/C12IN0-</text>
<text x="147.6" y="159.6">RC0/T1OSO/T13CKI</text>
<text x="171.5" y="158.4">15</text>
<text x="171.5" y="160.9">16</text>
<text x="204.8" y="160.9">12</text>
<text x="204.9" y="158.4">11</text>
<text x="210.9" y="159.6">QC</text>
<text x="210.9" y="157.1">QD</text>
<text x="227.1" y="159.6">C</text>
<text x="227.1" y="157.1">D</text>
<text x="232.5" y="160.9">1</text>
<text x="232.5" y="158.4">2</text>
<text x="74.9" y="167">10k</text>
<text x="114.5" y="163.5">4</text>
<text x="114.5" y="166">5</text>
<text x="119.4" y="162.1">RA1/AN1/C12IN1-</text>
<text x="119.4" y="164.7">RA2/AN2/C2IN+/VREF-/CVREF</text>
<text x="119.4" y="167.2">RA3/AN3/C1IN+/VREF+</text>
<text x="148.8" y="162.1">RC1/T1OSI/CCP2B</text>
<text x="152.5" y="164.7">RC2/CCP1/P1A</text>
<text x="153.6" y="167.2">RC3/SCK/SCL</text>
<text x="171.5" y="166">18</text>
<text x="171.5" y="163.5">17</text>
<text x="204.8" y="163.5">13</text>
<text x="210.9" y="164.7">QA</text>
<text x="210.9" y="162.1">QB</text>
<text x="227.2" y="164.7">A</text>
<text x="227.2" y="162.1">B</text>
<text x="232.5" y="163.5">7</text>
<text x="113.3" y="173.6">14</text>
<text x="114.5" y="168.6">6</text>
<text x="114.5" y="171.1">7</text>
<text x="119.4" y="169.8">RA4/T0CKI/C1OUT</text>
<text x="119.4" y="172.3">RA5/AN4/SS/HLVDIN/C2OUT</text>
<text x="154.1" y="169.8">RC4/SDI/SDA</text>
<text x="158.1" y="172.3">RC5/SDO</text>
<text x="171.5" y="168.6">23</text>
<text x="171.5" y="171.1">24</text>
<text x="171.5" y="173.6">25</text>
<text x="209.4" y="168.6">7447</text>
<text x="113.3" y="176.2">13</text>
<text x="119.4" y="174.8">RA6/OSC2/CLKO</text>
<text x="119.4" y="177.4">RA7/OSC1/CLKI</text>
<text x="156.4" y="177.4">RC7/RX/DT</text>
<text x="156.5" y="174.8">RC6/TX/CK</text>
<text x="171.5" y="176.2">26</text>
<text x="59.5" y="183.9">0.1u</text>
<text x="113.3" y="181.3">33</text>
<text x="113.3" y="183.8">34</text>
<text x="119.4" y="182.5">RB0/AN12/INT0/FLT0</text>
<text x="119.4" y="185">RB1/AN10/INT1/C12IN2-</text>
<text x="157.3" y="182.5">RD0/PSP0</text>
<text x="157.3" y="185">RD1/PSP1</text>
<text x="171.5" y="181.3">19</text>
<text x="171.5" y="183.8">20</text>
<text x="113.3" y="186.3">35</text>
<text x="113.3" y="188.9">36</text>
<text x="113.3" y="191.4">37</text>
<text x="119.4" y="187.5">RB2/AN8/INT2</text>
<text x="119.4" y="190.1">RB3/AN9/CCP2A/C12IN3-</text>
<text x="157.3" y="187.5">RD2/PSP2</text>
<text x="157.3" y="190.1">RD3/PSP3</text>
<text x="171.5" y="186.3">21</text>
<text x="171.5" y="188.9">22</text>
<text x="171.5" y="191.4">27</text>
<text x="113.3" y="194">38</text>
<text x="113.3" y="196.5">39</text>
<text x="119.4" y="192.6">RB4/AN11/KBI0</text>
<text x="119.4" y="195.2">RB5//KBI1/PGM</text>
<text x="119.4" y="197.7">RB6/KBI2/PGC</text>
<text x="152.6" y="197.7">RD6/PSP6/P1C</text>
<text x="152.7" y="195.2">RD5/PSP5/P1B</text>
<text x="157.3" y="192.6">RD4/PSP4</text>
<text x="171.5" y="194">28</text>
<text x="171.5" y="196.5">29</text>
<text x="74.9" y="202.5">10k</text>
<text x="113.3" y="199">40</text>
<text x="119.4" y="200.2">RB7/KBI3/PGD</text>
<text x="152.6" y="200.2">RD7/PSP7/P1D</text>
<text x="171.5" y="199">30</text>
<text x="154.5" y="207.9">RE1/AN6/WR</text>
<text x="155.1" y="205.3">RE0/AN5/RD</text>
<text x="171.5" y="204.1">8</text>
<text x="171.5" y="206.7">9</text>
<text x="171.5" y="209.2">10</text>
<text x="151.9" y="212.9">RE3/MCLR/VPP</text>
<text x="155.2" y="210.4">RE2/AN7/CS</text>
<text x="171.5" y="211.7">1</text>
<text x="179.7" y="212.9">VDD</text>
<text x="59.5" y="219.4">0.1u</text>
<text x="118" y="216.9">PIC18F45K20</text>
</g>
</svg>
